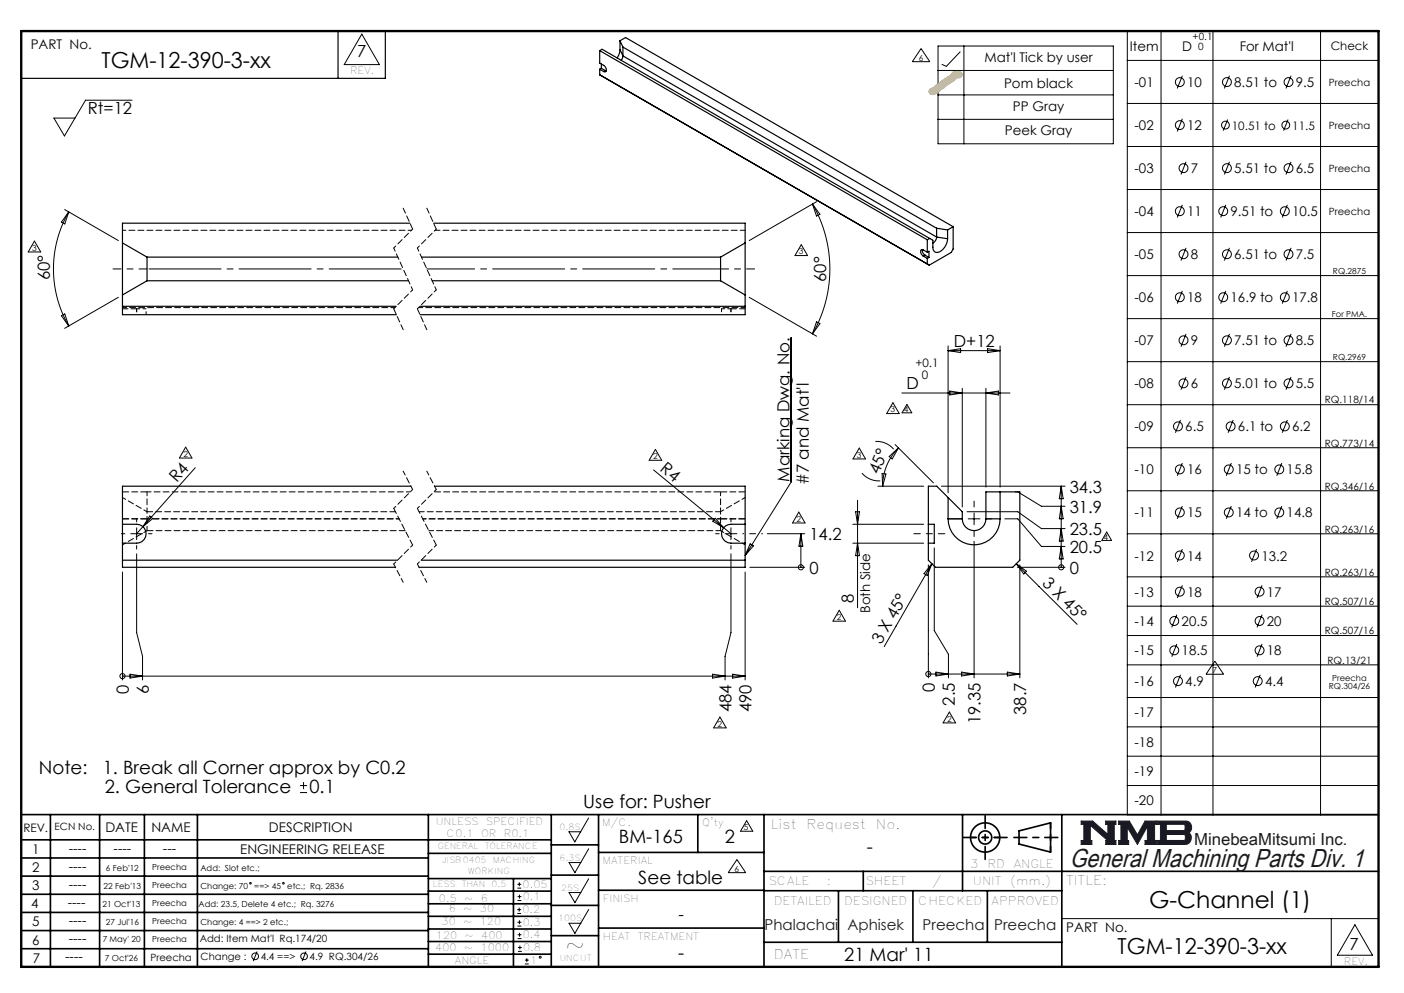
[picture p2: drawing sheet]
<svg xmlns="http://www.w3.org/2000/svg" width="297mm" height="210mm" viewBox="0 0 297 210" stroke-linecap="round" stroke-linejoin="round" font-family="sans-serif">
<g fill="none" stroke="#000" stroke-width=".35">
<path d="M4.5 172.3h287.1M4.5 177.6h112.1M10.7 172.3v32.2M21.1 172.3v32.2M30.5 172.3v32.2M41.8 172.3v32.2M90.6 172.3v32.2M116.6 172.3v32.2M116.6 178.7h10M126.6 172.3v32.2M147.6 172.3v8M161.6 172.3v32.2"/>
<path d="M203.6 172.3v16.1M215.6 175.7l6.6-1.7v6.2l-6.6-1.7zM224.6 172.3v32.2M4.5 185.3h86.1M4.5 181.4h86.1M4.5 189.1h86.1M4.5 193h86.1M4.5 196.8h86.1M90.6 199.1h26M90.6 193.8h26M90.6 188.5h26M90.6 191.1h26"/>
<path d="M90.6 180.5h26M90.6 185.8h26M90.6 196.5h26M108.6 185.8v18.5M116.6 185.1h10M116.6 191.5h10M116.6 197.9h10M126.6 196.3h35M126.6 188.3h35M126.6 180.3h35M161.6 184.3h130M161.6 199.3h63"/>
<path d="M161.6 188.4h63M177.4 188.4v10.9M182.6 184.3v4.1M193.1 188.4v10.9M208.9 188.4v10.9M4.5 200.6h86.1M90.6 201.8h26"/>
<circle cx="208.4" cy="177.1" r="3.1"/>
<circle cx="208.4" cy="177.1" r="1.39"/>
</g>
<path d="M228.7 173.6h2.5l3.2 2.9v-2.2h-.5v-.7h2.2v.7h-.4v3.4h.4v.9h-2.2v-.8h.4l-3.7-3.3v3.3h.4v.8h-2.3v-.8h.6v-3.5h-.6zM236.6 173.6h2.3l1.7 2.9 1.6-2.9h2.5v.7h-.5v3.4h.5v.9h-2.5v-.9h.5v-2.9l-2.1 3.8-2.1-3.7v2.9h.3v.8h-2.2v-.9h.5v-3.4h-.5zM244.9 173.6h6a1.34 1.34 0 0 1 1.2 1.1 1.34 1.34 0 0 1-.7 1.4 1.33 1.33 0 0 1 .6 1.5 1.33 1.33 0 0 1-1.3 1h-5.8v-.9h.6v-3.4h-.6zM246.7 174.3h3.8l.2 .3v.8l-.3 .2h-3.7zM246.7 176.5h3.8l.2 .2v.8l-.3 .2h-3.7z" fill="none" stroke="#191924" stroke-width=".21"/>
<g fill="none" stroke="#000" stroke-width=".21" stroke-dasharray="6.3 1.3 1.3 1.3">
<path d="M6 53.3h2.6M7.3 51l-1.3 2.3M8.6 53.3l-1.3-2.3M168.2 54h2.6M169.5 51.7l-1.3 2.3M170.8 54l-1.3-2.3M37.9 96.9h2.7M39.3 94.6l-1.4 2.3M40.6 96.9l-1.3-2.3M137.3 97.3h2.7M138.6 95l-1.3 2.3M140 97.3l-1.4-2.3"/>
<path d="M180.4 97.1h2.7M181.8 94.8l-1.4 2.3M183.1 97.1l-1.3-2.3M187.6 87.5h2.6M188.9 85.2l-1.3 2.3M190.2 87.5l-1.3-2.3M190.8 87.3h2.1M191.8 85.5l-1 1.8M192.9 87.3l-1.1-1.8M167.6 110.6h2.7M169 108.3l-1.4 2.3M170.3 110.6l-1.3-2.3"/>
<path d="M233.1 114.3h2M234.1 112.5l-1 1.8M235.1 114.3l-1-1.8M176.2 131.4h2.7M177.5 129.1l-1.3 2.3M178.9 131.4l-1.4-2.3M151 153.9h2.6M152.3 151.6l-1.3 2.3M153.6 153.9l-1.3-2.3M199.5 152.9h2.7M200.8 150.6l-1.3 2.3M202.2 152.9l-1.4-2.3"/>
<path d="M156.6 175.8h2.6M157.9 173.5l-1.3 2.3M159.2 175.8l-1.3-2.3"/>
</g>
<path d="M76.5 7.2l3.8 6.5h-7.5zM124.5 173l-2.9 5-1.2-2.1h2.4M124.5 179.5l-2.9 5.1-1.2-2.2h2.4M124.5 185.8l-2.9 5.1-1.2-2.1h2.4M124.5 192.3l-2.9 5.1-1.2-2.1h2.4M224.6 194.3h67M281.6 194.3v10.2M286.6 195.6l3.7 6.4h-7.4z" fill="none" stroke="#000" stroke-width=".21"/>
<path d="M4.5 6.6h287.1" fill="none" stroke="#000" stroke-width=".21" stroke-dasharray="6.3 1.3 1.3 1.3" stroke-dashoffset="1.9"/>
<path d="M71.5 6.6v10M81.5 6.6v10h-77" fill="none" stroke="#000" stroke-width=".25"/>
<path d="M205.3 177.1h6.2M222.2 174v6.2" fill="none" stroke="#000" stroke-width=".35" stroke-dasharray="15.2 1.3 1.3 1.3" stroke-dashoffset="14.1"/>
<path d="M203.8 177.1h9.2M208.4 172.5v9.2M214.5 177.1h9.3" fill="none" stroke="#000" stroke-width=".35" stroke-dasharray="15.2 1.3 1.3 1.3" stroke-dashoffset="12.5"/>
<path d="M4.5 6.6h287.1v197.9h-287.1z" fill="none" stroke="#000" stroke-width=".5"/>
<path d="M228.7 173.6v.7h.6v3.5h-.6v.8h2.3v-.8h-.4v-3.3l3.7 3.3h-.4v.8h2.2v-.9h-.4v-3.4h.4v-.7h-2.2v.7h.5v2.2l-3.2-2.9zM236.6 173.6v.7h.5v3.4h-.5v.9h2.2v-.8h-.3v-2.9l2.1 3.7 2.1-3.8v2.9h-.5v.9h2.5v-.9h-.5v-3.4h.5v-.7h-2.5l-1.6 2.9-1.7-2.9zM246.7 176.5h3.8l.2 .2v.8l-.3 .2h-3.7zM244.9 173.6v.7h.6v3.4h-.6v.9l6.3-.1 .5-.4 .3-.8-.1-.7-.5-.5a1.34 1.34 0 0 0 .6-1.4 1.34 1.34 0 0 0-1.1-1.1zM246.7 174.3h3.7l.3 .3v.8l-.3 .2h-3.7z" fill-rule="evenodd" fill="#191924"/>
<g fill="none" stroke="#000" stroke-width=".21">
<path d="M194.8 10.3l1.9 2.7h-3.7zM198.4 9.7h37.1v20.7h-37.1zM198.4 14.9h37.1M203.1 11l-2.9 3M203.9 9.7v20.7M238.5 6.6h53.1v165.7h-53.1zM238.5 12.8h53.1M245.6 6.6v165.7M250.1 16l-1.1 2.7M256.6 6.6v165.7M260.1 16l-1.1 2.7M273.1 16l-1.1 2.7"/>
<path d="M279.3 6.6v165.7M27.9 21.2h-9.8l-4.5 7.6-2.2-3.8h4.5M198.4 20.1h37.1M198.4 25.2h37.1M238.5 21.9h53.1M238.5 31h53.1M250.1 25.1l-1.1 2.7M250.9 34.2l-1.1 2.7M259.7 25.3l-.9 2.3M260.1 34.2l-1.1 2.7M272.5 25.3l-1 2.3M273.1 34.2l-1.1 2.7"/>
<path d="M13.7 44.3l11.3 6.6M14.5 44.8a24.1 24.1 0 0 0 0 24.1M14.5 44.8l-.8 2.6-.7-.4zM171.9 43.2l1.5 2.1-.7 .4zM171.9 43.2a27.5 27.5 0 0 1 0 27.4M172.7 42.7l-14.2 8.2M238.5 40.1h53.1M238.5 49.2h53.1M238.5 58.3h53.1M250.1 43.3l-1.1 2.7M250.9 52.4l-1.1 2.7M259.3 43.3l-1.1 2.7"/>
<path d="M260.1 52.4l-1.1 2.7M272.3 43.3l-1 2.7M273.1 52.4l-1.1 2.7M13 66.8l.7-.4 .8 2.5zM25 62.9l-11.3 6.5M158.5 62.9l14.2 8.2M167.4 71.4v30.5l-9.8 15.6M172.7 68.1l.7 .3-1.5 2.2zM200.6 73.2v31M200.6 74.2h11M200.6 74.2l2.6-.5v.9zM208.9 73.7l2.7 .5-2.7 .4z"/>
<path d="M211.6 73.2v29.8M238.5 67.4h53.1M238.5 76.5h53.1M250.1 61.5l-1.1 2.7M250.9 70.6l-1.1 2.7M250.9 79.7l-1.1 2.7M259.3 61.5l-1.1 2.7M260.1 70.6l-1.1 2.7M260.1 79.7l-1.1 2.7M272.3 61.5l-1 2.7M273.1 70.6l-1.1 2.7M273.1 79.7l-1.1 2.7"/>
<path d="M41.3 98.9l-12.4 14M138.2 99.4l16.4 13.5M185.2 93.4a4.7 4.7 0 0 1 3.8 1.6M188.1 96.5l2-1.8-1.4 2.3zM189.4 94l8.1 8.1M190.1 94.7a11.4 11.4 0 0 0-3.4 8.1M190.8 83.1h22.8M200.9 82.7l2.7 .4-2.7 .4zM203.6 82.1v25.1M208.6 82.1v20.9M208.6 83.1l2.6-.4v.8zM238.5 85.6h53.1"/>
<path d="M238.5 94.7h53.1M249.7 88.8l-1.1 2.7M250.1 97.9l-1.1 2.7M260.5 97.9l-1.1 2.7M260.9 88.8l-1.1 2.7M271.2 97.9l-1.1 2.7M272.3 88.8l-1 2.7M27.7 112.9h2.5M28.9 111.6v2.5M28.9 117.1v16.7l1.3 5v5M31.7 109.1l.6 .6-2.1 1.7zM151.3 109.6l1.8 2-2.3-1.4z"/>
<path d="M153.4 112.9h2.5M154.6 111.6v2.5M154.6 117.1v16.7l-1.2 5v5M158.6 120h11.6M158.7 115l.7 .4-1.8 2.1zM162.3 112.9h7.9M169.4 112.9v7.1M169.4 112.9l.4 2.6h-.8zM169.4 120h.1M180.4 114.9h15M180.4 110.9h15M181 108.2h.8l-.4 2.7z"/>
<path d="M181.4 105.8v22.7M181.4 114.9l.4 2.6h-.8zM182.3 100a4.7 4.7 0 0 0 3.9 1.7M185.7 102.8h9.7M186.6 100.1l.8 .1-.7 2.6zM196.4 119.5v23.9M197.1 119.2l-.9 2.5-.7-.4zM197.1 119.2l-10.1 17.5M197.6 115.9v17.5l3 5v5M199.2 102.8h26.1M204.6 108.2h10.7l5 3.6h5M204.8 109.7h2.5"/>
<path d="M206.1 114.5v28.9M206.1 108.5v2.5M212.6 109.7h2.7l5 5.9h5M214.7 104h.6l5 3.1h5M215 119.2l2.1 1.6-.5 .6zM215 119.2l12.9 12.8M215.2 120h10.1M215.7 119.5v23.9M224.5 107.1l.4 2.6h-.8zM224.5 102.8v17.2M224.5 115.6l.4 2.6h-.8zM224.5 102.8l.4 2.7h-.8z"/>
<path d="M224.5 111.8l.4 2.6h-.8zM224.5 120h.1M238.5 103.8h53.1M238.5 112.9h53.1M250.1 107l-1.1 2.7M250.1 116.1l-1.1 2.7M260.5 107l-1.1 2.7M265.8 116.1l-1.1 2.7M271.2 107l-1.1 2.7M25.9 121v22.8M157.6 121v22.8M238.5 122h53.1"/>
<path d="M238.5 128.2h53.1M238.5 134.4h53.1M248.9 130l-1 2.7M248.9 136.2l-1 2.7M250.1 123.8l-1.1 2.7M257 139.8l1.8 2.8h-3.7zM267 123.8l-1.1 2.7M267 130l-1.1 2.7M267 136.2l-1.1 2.7M25.9 143h131.7M25.9 143h.1M27.5 142.6l2.7 .4-2.7 .4z"/>
<path d="M150.7 142.6l2.7 .4-2.7 .4zM155 142.6l2.6 .4-2.6 .4zM196.4 142.5h.1M196.4 142.5h19.3M198 142.1l2.6 .4-2.6 .5zM203.4 142.1l2.7 .4-2.7 .5zM213.1 142.1l2.6 .4-2.6 .5zM238.5 140.6h53.1M238.5 147.5h53.1M238.5 153.7h53.1M238.5 159.9h53.1M249.7 142.7l-1.1 2.7"/>
<path d="M266.6 142.7l-1.1 2.7M63.5 167.6h1.5M63.5 166.1h1.5M64.2 165.4v1.5M238.5 166.1h53.1M109.4 193.2h.8M109.4 192.4h.8M109.5 187.8h.8M109.5 187h.8M109.5 195.9h.8M109.5 195h.8M109.5 190.4h.8"/>
<path d="M109.5 189.6h.8M109.5 198.5h.8M109.5 197.7h.8M109.8 192v.8M109.9 186.6v.8M109.9 194.6v.8M109.9 189.2v.8M109.9 197.3v.8M110 200v.8M155.9 181.8l1.8 2.8h-3.7zM54.4 201.2l-.8 2.1M64.7 201.2l-.8 2.1"/>
<path d="M109.6 201.2h.8M109.6 200.4h.8M111 203.9h.9M111 203h.9M111.4 202.6v.9"/>
<circle cx="249.6" cy="17.4" r=".94"/>
<circle cx="259.5" cy="17.4" r=".94"/>
<circle cx="272.6" cy="17.4" r=".94"/>
<circle cx="249.6" cy="26.5" r=".94"/>
<circle cx="250.4" cy="35.6" r=".94"/>
<circle cx="259.2" cy="26.5" r=".82"/>
<circle cx="259.5" cy="35.6" r=".94"/>
<circle cx="272" cy="26.5" r=".82"/>
<circle cx="272.6" cy="35.6" r=".94"/>
<circle cx="249.6" cy="44.7" r=".94"/>
<circle cx="250.4" cy="53.8" r=".94"/>
<circle cx="258.8" cy="44.7" r=".94"/>
<circle cx="259.5" cy="53.8" r=".94"/>
<circle cx="271.8" cy="44.7" r=".94"/>
<circle cx="272.6" cy="53.8" r=".94"/>
<circle cx="249.6" cy="62.9" r=".94"/>
<circle cx="250.4" cy="72" r=".94"/>
<circle cx="258.8" cy="62.9" r=".94"/>
<circle cx="259.5" cy="72" r=".94"/>
<circle cx="271.8" cy="62.9" r=".94"/>
<circle cx="272.6" cy="72" r=".94"/>
<circle cx="249.2" cy="90.2" r=".94"/>
<circle cx="249.6" cy="99.3" r=".94"/>
<circle cx="250.4" cy="81.1" r=".94"/>
<circle cx="259.5" cy="81.1" r=".94"/>
<circle cx="259.9" cy="99.3" r=".94"/>
<circle cx="260.3" cy="90.2" r=".94"/>
<circle cx="270.6" cy="99.3" r=".94"/>
<circle cx="271.8" cy="90.2" r=".94"/>
<circle cx="272.6" cy="81.1" r=".94"/>
<circle cx="169.4" cy="120" r=".54"/>
<circle cx="224.5" cy="120" r=".54"/>
<circle cx="249.6" cy="117.5" r=".94"/>
<circle cx="249.6" cy="108.4" r=".94"/>
<circle cx="259.9" cy="108.4" r=".94"/>
<circle cx="265.3" cy="117.5" r=".94"/>
<circle cx="270.6" cy="108.4" r=".94"/>
<circle cx="248.4" cy="137.5" r=".94"/>
<circle cx="248.4" cy="131.3" r=".94"/>
<circle cx="249.6" cy="125.1" r=".94"/>
<circle cx="266.4" cy="137.5" r=".94"/>
<circle cx="266.4" cy="125.1" r=".94"/>
<circle cx="266.4" cy="131.3" r=".94"/>
<circle cx="25.9" cy="143" r=".54"/>
<circle cx="196.4" cy="142.5" r=".54"/>
<circle cx="249.2" cy="144" r=".94"/>
<circle cx="266.1" cy="144" r=".94"/>
<circle cx="53" cy="186.8" r=".17"/>
<circle cx="60" cy="186.8" r=".17"/>
<circle cx="54" cy="202.2" r=".71"/>
<circle cx="64.3" cy="202.2" r=".71"/>
<circle cx="114.3" cy="202.4" r=".2"/>
</g>
<path d="M85.3 44l2 4.5M90.3 44l2 4.5M28.9 65.3h-3M83.3 65.3l2 4.4M88.3 65.3l2 4.4M157.6 65.3h-3M83.3 107.5l4 7.8M83.7 108.2h-52.6M88.3 107.5l4 7.8" fill="none" stroke="#000" stroke-width=".21" stroke-dasharray="1.3 .6" stroke-dashoffset=".1"/>
<path d="M87.3 48.5l-4 4M92.3 48.5l-4 4M87.3 61.3l-4 4M92.3 61.3l-4 4M87.3 103.5l-4 4M87.3 115.3l-4 4M92.3 103.5l-4 4M92.3 115.3l-4 4" fill="none" stroke="#000" stroke-width=".21" stroke-dasharray="1.3 .6" stroke-dashoffset=".7"/>
<path d="M25.9 48.7h61.1M83.3 52.5l4 8.8M88.3 52.5l4 8.8M25.9 115.2l5.2-3M31.1 108.2l-5.2-3M152.4 112.2l5.2 3M157.6 105.2l-5.2 3" fill="none" stroke="#000" stroke-width=".21" stroke-dasharray="1.3 .6" stroke-dashoffset=".5"/>
<path d="M83.5 65.1h-57.6M157.6 65.1h-69.1M85.3 99.6l2 3.9M90.3 99.6l2 3.9M31.1 104v4.2M31.1 104h55.7M83.3 119.3l2 3.8M88.3 119.3l2 3.8M152.4 108.2v-4.2" fill="none" stroke="#000" stroke-width=".21" stroke-dasharray="1.3 .6" stroke-dashoffset=".4"/>
<path d="M31.1 56.9h54.2" fill="none" stroke="#000" stroke-width=".21" stroke-dasharray="15.2 1.3 1.3 1.3" stroke-dashoffset="-.4"/>
<path d="M90.3 56.9h62.1" fill="none" stroke="#000" stroke-width=".21" stroke-dasharray="15.2 1.3 1.3 1.3" stroke-dashoffset="5.1"/>
<path d="M23.9 56.9h7.2M159.6 56.9h-7.2" fill="none" stroke="#000" stroke-width=".21" stroke-dasharray="15.2 1.3 1.3 1.3" stroke-dashoffset="13.5"/>
<path d="M199.9 112.9h-6.6" fill="none" stroke="#000" stroke-width=".21" stroke-dasharray="15.2 1.3 1.3 1.3" stroke-dashoffset="13.9"/>
<path d="M26.4 112.9h-.7M28.9 110.4v-.8M28.9 115.4v.7M31.4 112.9h.8M152.1 112.9h-.7M154.6 110.4v-.8M154.6 115.4v.7M203.6 109.7h-3M206.1 107.2v-1.2M206.1 112.2v1.3M208.6 109.7h1.2" fill="none" stroke="#000" stroke-width=".21" stroke-dasharray="15.2 1.3 1.3 1.3"/>
<path d="M157.1 112.9h4.2" fill="none" stroke="#000" stroke-width=".21" stroke-dasharray="15.2 1.3 1.3 1.3" stroke-dashoffset="15.1"/>
<path d="M199.3 13.6l.9 .4" fill="none" stroke="#000" stroke-width=".21" stroke-dasharray="6.3 1.3 1.3 1.3"/>
<g fill="none" stroke="#000" stroke-width=".25">
<path d="M126.9 10.7v2.6a2.08 2.08 0 0 1 1.3 1.1l.1 .4-.1 .3h-.5M126.9 10.7l.5-.3 69.9 40.4v1.5a.97 .97 0 0 0 .6 1 .97 .97 0 0 0 1.1-.2 3.5 3.5 0 0 0 1.4-2.6M126.9 14.6v1.2M126.9 10.7l69.3 40M126.9 15.8l69.7 40.3 4.6-2.7 .4-.7v-4.8M126.9 14.6l.8 .5M126.9 15.8l.4 .3M127.2 14.4l.9 .5M127.2 13.5v.9M127.2 14.4l-.3 .2M128.1 14.9l.1 .1M128.1 14.9l-.4 .2"/>
<path d="M131.2 10.5l-.2 .7-.5 1.1M131.2 8.6l1.1-.7 69.3 40M131.2 8.6l.6 1.4M131.2 10.5l.6 1.3M131.2 8.6v1.9M131.8 11.8l-.4 1M131.8 10l66.3 38.3M131.8 11.8l66.3 38.3M131.8 10v1.8M25.9 51.4v11M25.9 51.4l5.2 3M31.1 54.4v5"/>
<path d="M31.1 59.4h55.3M31.1 54.4h53.1M31.1 59.4l-5.2 3M86.7 47.2h-60.8v4.2M89.2 54.4h63.2M91.4 59.4h61M91.7 47.2h65.9v4.2M152.4 54.4v5M152.4 59.4l5.2 3M157.6 51.4v11M157.6 51.4l-5.2 3M195.1 52.8l.1 .6 .5 .6"/>
<path d="M195.3 54.2l.9 .4M195.7 54l.8 .4M195.7 54l-.4 .2M196.2 53.3l-1.1-.5a.66 .66 0 0 0-.4 .6 .66 .66 0 0 0 .4 .6l.2 .2M196.2 50.7v2.6M196.2 54.6v1.2M196.2 53.3l.3-.2v1.3M196.5 54.4l-.3 .2M196.7 50.4l-.5 .3M198.1 50.1l-.2 .7-.6 .6M198.1 50.1l2.3 .4M198.1 48.3l2.3 .3"/>
<path d="M198.1 48.3v1.8M200.4 48.6v1.9M201.6 47.9l-1.2 .7M25.9 62.4v4.2h58M25.9 64.8h57.9M88.8 64.8h68.8M157.6 62.4v4.2h-68.7M25.9 110.9h3a2 2 0 0 1 2 2 2 2 0 0 1-2 2h-3M25.9 118.5h58.2M86.9 102.8h-61v17.2h57.8M89.1 118.5h68.5M91.9 102.8h65.7v17.2h-68.9"/>
<path d="M157.6 110.9h-3a2 2 0 0 0-2 2 2 2 0 0 0 2 2h3M196.4 110.9v4M196.4 110.9h1.2v4h-1.2M200.6 109.7a5.5 5.5 0 0 0 5.5 5.5 5.5 5.5 0 0 0 5.5-5.5M200.6 105.2v4.5M200.6 109.7h3M203.6 109.7a2.5 2.5 0 0 0 2.5 2.5 2.5 2.5 0 0 0 2.5-2.5M203.6 109.7v-1.5l-5.4-5.4h-1.8v8.1M208.6 109.7v-5.7h7.1v14.5l-1.5 1.5h-16.3l-1.5-1.5v-3.6M208.6 109.7h3M211.6 104v5.7"/>
</g>
<path d="M31.1 112.2v-2.5M90.7 112.2h61.7M152.4 109.7v2.5" fill="none" stroke="#000" stroke-width=".21" stroke-dasharray="1.3 .6" stroke-dashoffset=".3"/>
<path d="M25.9 104h5.2M31.1 109.7h-5.2M152.4 109.7h5.2M152.4 104h5.2" fill="none" stroke="#000" stroke-width=".21" stroke-dasharray="1.3 .6" stroke-dashoffset="-.1"/>
<path d="M31.1 109.7v-1.5M152.4 108.2v1.5" fill="none" stroke="#000" stroke-width=".21" stroke-dasharray="1.3 .6" stroke-dashoffset=".8"/>
<path d="M92 48.7h65.6M152.4 108.2h-63.7" fill="none" stroke="#000" stroke-width=".21" stroke-dasharray="1.3 .6" stroke-dashoffset=".2"/>
<path d="M28.9 65.3v1.3M30.9 65.3h-2M30.9 66.6v-1.3M152.6 65.3v1.3M154.6 65.3v1.3M154.6 65.3h-2M31.1 109.7h53.3M89.4 109.7h63" fill="none" stroke="#000" stroke-width=".21" stroke-dasharray="1.3 .6" stroke-dashoffset=".6"/>
<path d="M91.8 104h60.6" fill="none" stroke="#000" stroke-width=".21" stroke-dasharray="1.3 .6" stroke-dashoffset="-.2"/>
<path d="M31.1 112.2h54.6" fill="none" stroke="#000" stroke-width=".21" stroke-dasharray="1.3 .6"/>
<path d="M196.6 18.8l.9-.4 1.7-1.4a4.8 4.8 0 0 0 2.3-1.8 1.56 1.56 0 0 1 2.1 .4 .88 .88 0 0 1-1.2 1l-2.7 2.1-.8 .4a1.69 1.69 0 0 1-2.3 .7l-.2-.3z" fill="#fbbc04"/>
<text font-size="5.5" fill="#191924" x="226.3" y="183.4">General Machining Parts Div. 1</text>
<g font-size="4.9">
<text x="243.1" y="192">G-Channel (1)</text>
<text x="119.6" y="201.6">~</text>
</g>
<g font-size="4.7">
<text x="21.5" y="14.4">TGM-12-390-3-xx</text>
<text x="236.4" y="201.7">TGM-12-390-3-xx</text>
</g>
<g font-size="3.9">
<text x="8.2" y="163.7">Note:</text>
<text x="21.8" y="163.7">1. Break all Corner approx by C0.2</text>
<text x="22.2" y="167.6">2. General Tolerance</text>
<text x="65.5" y="167.6">0.1</text>
<text x="123.4" y="170.8">Use for: Pusher</text>
<text x="130.9" y="178.3">BM-165</text>
<text x="153.3" y="178.4">2</text>
<text x="183.4" y="180.5">-</text>
<text x="135" y="186.9">See table</text>
<text x="143.5" y="202.9">-</text>
<text x="178.6" y="203.2">21 Mar' 11</text>
</g>
<g font-size="3.5">
<text x="75.6" y="12.1">7</text>
<text x="18.6" y="24.2">Rt=12</text>
<text x="10.5" y="59.2" transform="rotate(-89 10.5 59.2)">60°</text>
<text x="174.8" y="59.6" transform="rotate(-90 174.8 59.6)">60°</text>
<text x="201.8" y="73.4">D+12</text>
<text x="191.8" y="82.3">D</text>
<text x="139.5" y="99.4" transform="rotate(39 139.5 99.4)">R4</text>
<text x="167" y="101.9" transform="rotate(-90 167 101.9)">Marking Dwg. No.</text>
<text x="185.9" y="100.5" transform="rotate(-67 185.9 100.5)">45°</text>
<text x="37.4" y="102.2" transform="rotate(-48 37.4 102.2)">R4</text>
<text x="171.1" y="102.6" transform="rotate(-90 171.1 102.6)">#7 and Mat'l</text>
<text x="226.3" y="104.2">34.3</text>
<text x="226.3" y="108.4">31.9</text>
<text x="226.3" y="113.1">23.5</text>
<text x="171.2" y="114.2">14.2</text>
<text x="226.3" y="116.9">20.5</text>
<text x="171.2" y="121.3">0</text>
<text x="220.3" y="123.5" transform="rotate(45 220.3 123.5)">3 X 45°</text>
<text x="226.3" y="121.3">0</text>
<text x="180.6" y="127.5" transform="rotate(-90 180.6 127.5)">8</text>
<text x="186.4" y="136.4" transform="rotate(-60 186.4 136.4)">3 X 45°</text>
<text x="27.2" y="146.7" transform="rotate(-90 27.2 146.7)">0</text>
<text x="31.5" y="146.7" transform="rotate(-90 31.5 146.7)">6</text>
<text x="197.7" y="146.3" transform="rotate(-90 197.7 146.3)">0</text>
<text x="202" y="149.2" transform="rotate(-90 202 149.2)">2.5</text>
<text x="154.7" y="150.6" transform="rotate(-90 154.7 150.6)">484</text>
<text x="159" y="150.6" transform="rotate(-90 159 150.6)">490</text>
<text x="207.4" y="153.1" transform="rotate(-90 207.4 153.1)">19.35</text>
<text x="217.1" y="151.2" transform="rotate(-90 217.1 151.2)">38.7</text>
<text x="143.5" y="194.6">-</text>
<text x="285.5" y="200.9">7</text>
</g>
<text font-size="3.5" fill="#191924" x="252.6" y="178.7">MinebeaMitsumi Inc.</text>
<g font-size="3.2" fill="#191924">
<text x="161.7" y="196.7">Phalachai</text>
<text x="179.3" y="196.7">Aphisek</text>
<text x="195.2" y="196.7">Preecha</text>
<text x="210.3" y="196.7">Preecha</text>
</g>
<g font-size="2.8">
<text x="6.5" y="10.4">PART No.</text>
<text x="239" y="10.7">Item</text>
<text x="250" y="10.7">D</text>
<text x="262.2" y="10.7">For Mat'l</text>
<text x="208.3" y="13.1">Mat'l Tick by user</text>
<text x="212.4" y="18.5">Pom black</text>
<text x="214.3" y="23.4">PP Gray</text>
<text x="240" y="18.4">-01</text>
<text x="251.1" y="18.4">10</text>
<text x="261.1" y="18.4">8.51 to</text>
<text x="274.1" y="18.4">9.5</text>
<text x="212.6" y="28.6">Peek Gray</text>
<text x="240" y="27.5">-02</text>
<text x="251.1" y="27.5">12</text>
<text x="240" y="36.6">-03</text>
<text x="251.9" y="36.6">7</text>
<text x="261.1" y="36.6">5.51 to</text>
<text x="274.1" y="36.6">6.5</text>
<text x="240" y="45.7">-04</text>
<text x="251.1" y="45.7">11</text>
<text x="260.3" y="45.7">9.51 to</text>
<text x="273.3" y="45.7">10.5</text>
<text x="240" y="54.8">-05</text>
<text x="251.9" y="54.8">8</text>
<text x="261.1" y="54.8">6.51 to</text>
<text x="274.1" y="54.8">7.5</text>
<text x="240" y="63.9">-06</text>
<text x="251.1" y="63.9">18</text>
<text x="260.3" y="63.9">16.9 to</text>
<text x="273.3" y="63.9">17.8</text>
<text x="240" y="73">-07</text>
<text x="251.9" y="73">9</text>
<text x="261.1" y="73">7.51 to</text>
<text x="274.1" y="73">8.5</text>
<text x="240" y="82.1">-08</text>
<text x="251.9" y="82.1">6</text>
<text x="261.1" y="82.1">5.01 to</text>
<text x="274.1" y="82.1">5.5</text>
<text x="240" y="91.2">-09</text>
<text x="250.7" y="91.2">6.5</text>
<text x="261.9" y="91.2">6.1 to</text>
<text x="273.3" y="91.2">6.2</text>
<text x="240" y="100.3">-10</text>
<text x="251.1" y="100.3">16</text>
<text x="261.5" y="100.3">15 to</text>
<text x="272.2" y="100.3">15.8</text>
<text x="240" y="109.4">-11</text>
<text x="251.1" y="109.4">15</text>
<text x="261.5" y="109.4">14 to</text>
<text x="272.2" y="109.4">14.8</text>
<text x="240" y="118.5">-12</text>
<text x="251.1" y="118.5">14</text>
<text x="266.8" y="118.5">13.2</text>
<text x="184" y="129.6" transform="rotate(-90 184 129.6)">Both Side</text>
<text x="240" y="126.2">-13</text>
<text x="251.1" y="126.2">18</text>
<text x="268" y="126.2">17</text>
<text x="240" y="132.4">-14</text>
<text x="250" y="132.4">20.5</text>
<text x="268" y="132.4">20</text>
<text x="240" y="138.6">-15</text>
<text x="250" y="138.6">18.5</text>
<text x="268" y="138.6">18</text>
<text x="240" y="145.1">-16</text>
<text x="250.7" y="145.1">4.9</text>
<text x="267.6" y="145.1">4.4</text>
<text x="240" y="151.7">-17</text>
<text x="240" y="157.9">-18</text>
<text x="240" y="164.1">-19</text>
<text x="240" y="170.3">-20</text>
<text x="22.3" y="175.9">DATE</text>
<text x="32" y="175.9">NAME</text>
<text x="56.9" y="175.9">DESCRIPTION</text>
<text x="163.1" y="175.3">List</text>
<text x="170.6" y="175.3">Request</text>
<text x="185.3" y="175.3">No.</text>
<text x="6.8" y="180.6">1</text>
<text x="6.8" y="184.4">2</text>
<text x="14.5" y="180.3">----</text>
<text x="14.5" y="184.1">----</text>
<text x="24" y="180.3">----</text>
<text x="34.5" y="180.3">---</text>
<text x="50.8" y="180.7">ENGINEERING RELEASE</text>
<text x="6.6" y="192">4</text>
<text x="6.8" y="188.3">3</text>
<text x="14.3" y="191.7">----</text>
<text x="14.5" y="188">----</text>
<text x="225.5" y="187.2">TITLE:</text>
<text x="6.8" y="195.9">5</text>
<text x="14.5" y="195.6">----</text>
<text x="225.6" y="197.2">PART No.</text>
<text x="6.8" y="199.8">6</text>
<text x="6.9" y="203.6">7</text>
<text x="13.8" y="203.3">----</text>
<text x="14.5" y="199.5">----</text>
<text x="163.7" y="202.9">DATE</text>
</g>
<g font-size="2.5">
<text x="281.5" y="10.6">Check</text>
<text x="260.6" y="27.4">10.51 to</text>
<text x="273.4" y="27.4">11.5</text>
<text x="193.6" y="77.6">+0.1</text>
<text x="195" y="80.1">0</text>
<text x="4.9" y="175.9">REV.</text>
<text x="205.2" y="183.5">3</text>
<text x="208.9" y="183.5">RD</text>
<text x="214.4" y="183.5">ANGLE</text>
<text x="162.5" y="187.2">SCALE</text>
<text x="163.7" y="191.4">DETAILED</text>
<text x="174.9" y="187.2">:</text>
<text x="178.6" y="191.4">DESIGNED</text>
<text x="183.1" y="187.2">SHEET</text>
<text x="194.2" y="191.4">CHECKED</text>
<text x="197.2" y="187.2">/</text>
<text x="205.8" y="187.2">UNIT</text>
<text x="209.8" y="191.4">APPROVED</text>
<text x="213.7" y="187.2">(mm.)</text>
</g>
<g font-size="2.1">
<text x="252.3" y="8.5">+0.1</text>
<text x="253.5" y="10.6">0</text>
<text x="74.1" y="15.7">REV.</text>
<text x="281.1" y="18.2">Preecha</text>
<text x="281.1" y="27.3">Preecha</text>
<text x="281.1" y="36.4">Preecha</text>
<text x="281.1" y="45.5">Preecha</text>
<text x="280.2" y="85.2">RQ.118/14</text>
<text x="280.2" y="94.5">RQ.773/14</text>
<text x="280.2" y="103.6">RQ.346/16</text>
<text x="280.2" y="112.7">RQ.263/16</text>
<text x="280.2" y="121.8">RQ.263/16</text>
<text x="280.2" y="128">RQ.507/16</text>
<text x="280.2" y="134.2">RQ.507/16</text>
<text x="280.8" y="140.4">RQ.13/21</text>
<text x="11.6" y="175.6">ECN No.</text>
<text x="92.2" y="174.4">UNLESS</text>
<text x="94.5" y="177">C0.1</text>
<text x="101.8" y="177">OR</text>
<text x="102.8" y="174.4">SPECIFIED</text>
<text x="106.6" y="177">R0.1</text>
<text x="127.3" y="174.6">M/C.</text>
<text x="148.6" y="174.7">Q'ty</text>
<text x="127.5" y="182.7">MATERIAL</text>
<text x="92.8" y="190.7">0.5</text>
<text x="98.2" y="190.7">~</text>
<text x="101.7" y="190.7">6</text>
<text x="110.6" y="187.7">0.05</text>
<text x="110.6" y="190.4">0.1</text>
<text x="127.6" y="190.8">FINISH</text>
<text x="93.4" y="195.6">30</text>
<text x="94.9" y="193">6</text>
<text x="98" y="195.6">~</text>
<text x="98" y="193">~</text>
<text x="101.5" y="195.6">120</text>
<text x="101.5" y="193">30</text>
<text x="110.5" y="193.1">0.2</text>
<text x="110.6" y="195.8">0.3</text>
<text x="31.8" y="203.3">Preecha</text>
<text x="42.3" y="199.2">Add: Item Mat'l Rq.174/20</text>
<text x="42.4" y="203">Change :</text>
<text x="55.1" y="203">4.4 ==&gt;</text>
<text x="65.5" y="203">4.9 RQ.304/26</text>
<text x="92.1" y="201">400</text>
<text x="92.2" y="198.5">120</text>
<text x="96.2" y="203.8">ANGLE</text>
<text x="98.2" y="201">~</text>
<text x="98.3" y="198.5">~</text>
<text x="101.7" y="201">1000</text>
<text x="101.8" y="198.5">400</text>
<text x="110.6" y="198.4">0.4</text>
<text x="110.7" y="201.1">0.8</text>
<text x="112.1" y="203.8">1</text>
<text x="127.6" y="198.9">HEAT</text>
<text x="134.9" y="198.9">TREATMENT</text>
<text x="284.3" y="204">REV.</text>
</g>
<g font-size="1.8">
<text x="194.4" y="12.8">6</text>
<text x="6.8" y="53">3</text>
<text x="169" y="53.8">3</text>
<text x="282" y="58">RQ.2875</text>
<text x="281.7" y="67.1">For PMA.</text>
<text x="282" y="76.2">RQ.2969</text>
<text x="188.4" y="87.2">3</text>
<text x="191.2" y="87.2">4</text>
<text x="38.8" y="96.6">2</text>
<text x="138.2" y="97.1">2</text>
<text x="181.3" y="96.8">3</text>
<text x="168.5" y="110.4">2</text>
<text x="233.5" y="114.2">4</text>
<text x="177" y="131.1">2</text>
<text x="256.5" y="142.4">7</text>
<text x="281.8" y="143.9">Preecha</text>
<text x="281.1" y="145.7">RQ.304/26</text>
<text x="151.8" y="153.7">2</text>
<text x="200.3" y="152.6">2</text>
<text x="92.6" y="179.6">GENERAL</text>
<text x="102.5" y="179.6">TOLERANCE</text>
<text x="118.4" y="175.5">0.8S</text>
<text x="157.4" y="175.6">5</text>
<text x="22.4" y="184.1">6 Feb'12</text>
<text x="32.2" y="184">Preecha</text>
<text x="42.4" y="184.1">Add: Slot etc.;</text>
<text x="93.5" y="182.6">JISB0405</text>
<text x="99" y="184.9">WORKING</text>
<text x="104.3" y="182.6">MACHING</text>
<text x="118.4" y="182">6.3S</text>
<text x="155.4" y="184.3">6</text>
<text x="21.7" y="191.7">21 Oct'13</text>
<text x="21.9" y="188">22 Feb'13</text>
<text x="32.2" y="187.8">Preecha</text>
<text x="32.2" y="191.6">Preecha</text>
<text x="42" y="191.8">Add: 23.5, Delete 4 etc.; Rq. 3276</text>
<text x="42.4" y="188">Change: 70</text>
<text x="53.8" y="188">==&gt; 45</text>
<text x="60.8" y="188">etc.; Rq. 2836</text>
<text x="91.6" y="187.6">LESS</text>
<text x="97.7" y="187.6">THAN</text>
<text x="104" y="187.6">0.5</text>
<text x="118.7" y="188.3">25S</text>
<text x="22.4" y="195.6">27 Jul'16</text>
<text x="32.2" y="195.5">Preecha</text>
<text x="42.4" y="195.6">Change: 4 ==&gt; 2 etc.;</text>
<text x="118.1" y="194.8">100S</text>
<text x="21.7" y="199.2">7 May' 20</text>
<text x="22.2" y="203.3">7 Oct'26</text>
<text x="32.2" y="199.3">Preecha</text>
<text x="118.4" y="203.3">UNCUT</text>
</g>
</svg>
